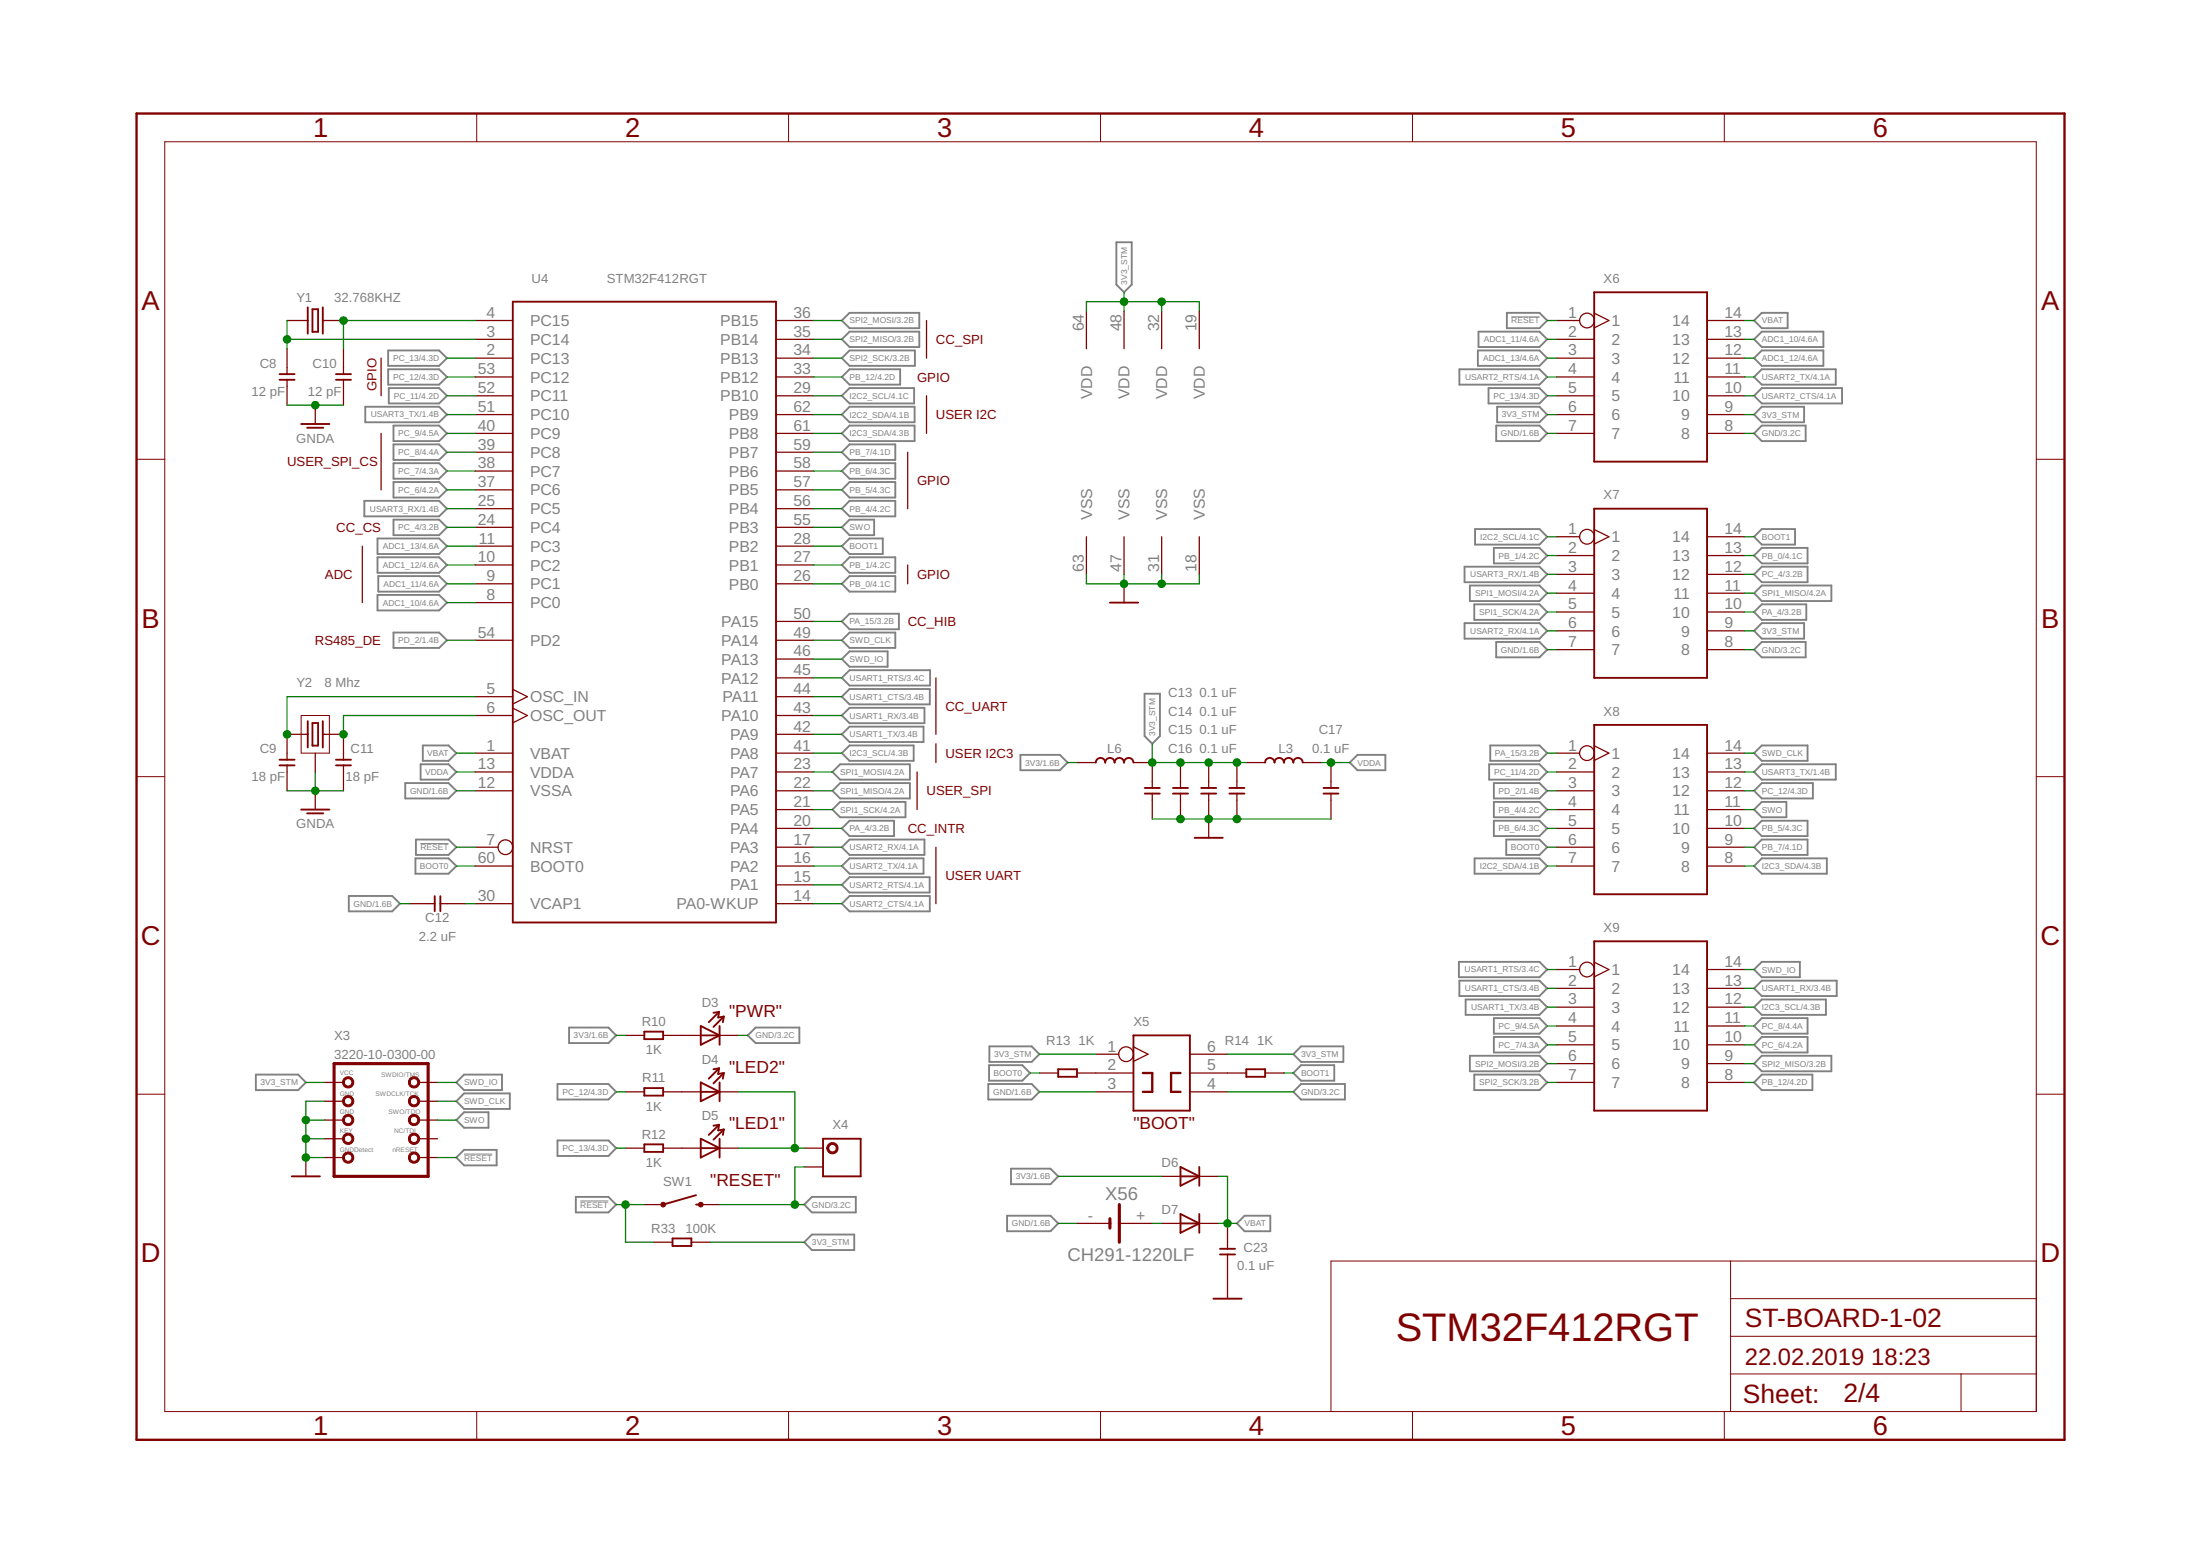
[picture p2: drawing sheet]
<svg xmlns="http://www.w3.org/2000/svg" width="297mm" height="210mm" viewBox="0 0 297 210" stroke-linecap="round" stroke-linejoin="round" font-family="sans-serif">
<g fill="none" stroke="#808080" stroke-width=".25">
<path d="M150.7 32.7h2.1v5.7l-1 1.1-1.1-1.1zM49.3 54.9h10l1 1.1-1 1h-10zM52.4 49.8h6.9l1 1.1-1 1h-6.9zM52.4 47.3h6.9l1 1-1 1.1h-6.9zM52.5 52.4h6.8l1 1-1 1.1h-6.8zM53.1 57.4h6.2l1 1.1-1 1h-6.2zM53.1 60h6.2l1 1-1 1.1h-6.2zM113.7 43.3l1-1.1h9.4v2.1h-9.4zM113.7 48.3l1-1h8.8v2.1h-8.8zM113.7 45.8l1-1h9.4v2h-9.4zM113.7 53.4l1-1h8.7v2.1h-8.7zM114.7 57.4h8.8v2.1h-8.8l-1-1z"/>
<path d="M114.7 54.9h8.8v2.1h-8.8l-1-1zM114.7 60h6.2v2.1h-6.2l-1-1.1zM114.7 49.8h6.8v2.1h-6.8l-1-1zM197 49.8h10.9l1 1.1-1 1h-10.9zM199.5 47.3h8.4l1 1-1 1.1h-8.4zM199.6 44.8h8.3l1 1-1 1h-8.3zM201 52.4h6.9l1 1-1 1.1h-6.9zM202 57.4h5.9l1 1.1-1 1h-5.9zM202.1 54.9h5.8l1 1.1-1 1h-5.8zM203.5 42.2h4.4l1 1.1-1 1h-4.4zM236.8 43.3l1.1-1.1h3.5v2.1h-3.5zM236.8 50.9l1.1-1.1h10v2.1h-10z"/>
<path d="M237.9 57.4h5.9v2.1h-5.9l-1.1-1zM237.9 54.9h5.7v2.1h-5.7l-1.1-1zM237.9 47.3h8.3v2.1h-8.3l-1.1-1.1zM237.9 44.8h8.3v2h-8.3l-1.1-1zM237.9 52.4h10.8v2.1h-10.8l-1.1-1.1zM49.2 67.6h10.1l1 1.1-1 1h-10.1zM51 72.7h8.3l1 1-1 1.1h-8.3zM51 75.2h8.3l1 1.1-1 1h-8.3zM51.1 77.8h8.2l1 1-1 1.1h-8.2zM53.1 70.1h6.2l1 1.1-1 1h-6.2zM53.1 62.5h6.2l1 1.1-1 1h-6.2zM53.1 65.1h6.2l1 1-1 1.1h-6.2z"/>
<path d="M113.7 73.7l1-1h4.5v2.1h-4.5zM113.7 76.3l1-1.1h6.2v2.1h-6.2zM113.7 78.8l1-1h6.2v2.1h-6.2zM113.7 71.2l1-1.1h3.3v2.1h-3.3zM114.7 62.5h6.2v2.1h-6.2l-1-1zM114.7 65.1h6.2v2.1h-6.2l-1-1.1zM114.7 67.6h6.2v2.1h-6.2l-1-1zM197.7 76.5h10.2l1 1-1 1.1h-10.2zM198.5 79h9.4l1 1.1-1 1h-9.4zM199.2 71.4h8.7l1 1.1-1 1h-8.7zM201.7 74h6.2l1 1-1 1.1h-6.2zM236.8 75l1.1-1h6.2v2.1h-6.2z"/>
<path d="M236.8 77.5l1.1-1h6.2v2.1h-6.2zM236.8 72.5l1.1-1.1h4.5v2.1h-4.5zM51 80.3h8.3l1 1-1 1.1h-8.3zM53.1 85.4h6.2l1 1-1 1.1h-6.2zM113.7 96.6l1-1.1h10.1v2.1h-10.1zM113.7 99.1l1-1h10v2.1h-10zM113.7 91.5l1-1h10.9v2h-10.9zM113.7 94l1-1h10.8v2.1h-10.8zM113.7 83.9l1-1.1h6.7v2.1h-6.7zM114.7 87.9h5.1v2.1h-5.1l-1-1zM114.7 85.4h6.2v2.1h-6.2l-1-1.1zM154.5 93.6h2.1v5.8l-1 1-1.1-1z"/>
<path d="M197.7 84.1h10.2l1 1.1-1 1h-10.2zM199.1 81.6h8.8l1 1-1 1.1h-8.8zM202 86.7h5.9l1 1-1 1h-5.9zM236.8 87.7l1.1-1h5.9v2h-5.9zM236.8 85.2l1.1-1.1h5.7v2.1h-5.7zM236.8 82.6l1.1-1h6v2.1h-6zM236.8 80.1l1.1-1.1h9.4v2.1h-9.4zM54.7 105.7h5.9l1 1-1 1.1h-5.9zM56.1 115.9h4.5l1 1-1 1h-4.5zM56.2 113.3h4.4l1 1.1-1 1h-4.4zM56.8 103.2h3.8l1 1-1 1h-3.8zM57.1 100.6h3.5l1 1.1-1 1h-3.5z"/>
<path d="M112.4 106.7l1-1h9.5v2.1h-9.5zM112.4 104.2l1-1h9.5v2h-9.5zM113.4 108.2h8.9v2.1h-8.9l-1-1zM113.7 114.4l1-1.1h10.1v2.1h-10.1zM113.7 116.9l1-1h10v2h-10zM113.7 119.4l1-1h10.8v2.1h-10.8zM114.7 100.6h8.7v2.1h-8.7l-1-1zM114.7 110.8h6v2.1h-6l-1-1.1zM137.8 101.9h5.3l1 1-1 1.1h-5.3zM182.2 102.9l1.1-1h3.7v2.1h-3.7zM199.1 115.9h8.8l1 1-1 1h-8.8zM201.1 103.2h6.8l1 1-1 1h-6.8z"/>
<path d="M201.2 100.6h6.7l1 1.1-1 1h-6.7zM201.7 105.7h6.2l1 1-1 1.1h-6.2zM201.7 108.2h6.2l1 1.1-1 1h-6.2zM201.7 110.8h6.2l1 1-1 1.1h-6.2zM203.4 113.3h4.5l1 1.1-1 1h-4.5zM236.8 106.7l1.1-1h6.9v2.1h-6.9zM236.8 101.7l1.1-1.1h6.2v2.1h-6.2zM236.8 111.8l1.1-1h6.2v2.1h-6.2zM236.8 114.4l1.1-1.1h6.2v2.1h-6.2zM236.8 104.2l1.1-1h10v2h-10zM236.8 109.3l1.1-1.1h3.3v2.1h-3.3zM236.8 116.9l1.1-1h8.8v2h-8.8z"/>
<path d="M47.1 120.9h5.9l1 1.1-1 1h-5.9zM76.8 138.7h5.3l1.1 1.1-1.1 1h-5.3zM101 139.8l1-1.1h5.9v2.1h-5.9zM113.7 122l1-1.1h10.8v2.1h-10.8zM197 129.8h10.9l1 1.1-1 1h-10.9zM197 132.4h10.9l1 1-1 1.1h-10.9zM197.9 134.9h10l1 1.1-1 1h-10zM201.7 137.4h6.2l1 1.1-1 1h-6.2zM201.7 140h6.2l1 1-1 1.1h-6.2zM236.8 133.4l1.1-1h10.1v2.1h-10.1zM236.8 136l1.1-1.1h8.6v2.1h-8.6zM236.8 130.9l1.1-1.1h5.1v2.1h-5.1z"/>
<path d="M237.9 137.4h6.2v2.1h-6.2l-1.1-1zM237.9 140h6.2v2.1h-6.2l-1.1-1.1zM34.5 145.1h5.8l1 1-1 1.1h-5.8zM61.6 156.3l1.1-1.1h4.4v2.1h-4.4zM62.7 145.1h5.1v2.1h-5.1l-1.1-1.1zM62.7 147.6h6.1v2.1h-6.1l-1.1-1zM62.7 150.1h3.3v2.1h-3.3l-1.1-1zM75.3 146.3h6.8l1.1 1.1-1.1 1h-6.8zM75.3 153.9h6.8l1.1 1.1-1.1 1h-6.8zM133.4 146.3h5.9l1 1.1-1 1h-5.9zM133.5 143.8h4.5l1.1 1-1.1 1.1h-4.5zM133.6 141.2h5.7l1 1.1-1 1h-5.7z"/>
<path d="M136.5 157.8h5.3l1.1 1-1.1 1.1h-5.3zM175.7 146.3h5.9v2.1h-5.9l-1.1-1zM175.7 141.2h5.7v2.1h-5.7l-1.1-1zM175.7 143.8h4.4v2.1h-4.4l-1.1-1.1zM198.5 142.5h9.4l1 1.1-1 1h-9.4zM199.1 145.1h8.8l1 1-1 1.1h-8.8zM237.9 145.1h6.8v2.1h-6.8l-1.1-1.1zM237.9 142.5h9.4v2.1h-9.4l-1.1-1zM77.7 161.6h4.4l1.1 1-1.1 1.1h-4.4zM108.6 162.6l1-1h5.9v2.1h-5.9zM108.6 167.7l1-1.1h5.7v2.1h-5.7zM136 164.1h5.8l1.1 1-1.1 1.1h-5.8z"/>
<path d="M167 165.1l1-1h3.5v2.1h-3.5z"/>
</g>
<path d="M204 42.8h3.9M56.7 113.9h3.9M62.7 155.8h3.8M78.3 162.1h3.8" fill="none" stroke="#808080" stroke-width=".14"/>
<path d="M18.4 15.3h260.3v179.1h-260.3zM154.3 144.8h1.3v2.6h-1.3M159.4 144.8h-1.3v2.6h1.3" fill="none" stroke="#800000" stroke-width=".32"/>
<g fill="none" stroke="#800000" stroke-width=".17">
<path d="M38.8 47.1v3.4M38.8 51.3v3.4M38.8 43.3h2.8M42.6 54.7v2.5M43.6 43.3h2.8M46.4 47.1v3.4M46.4 51.3v3.4M51.5 48.3v5.1M51.5 58.5v7.6M64.2 43.3h5M64.2 58.5h5M64.2 56h5"/>
<path d="M64.2 53.4h5M64.2 50.9h5M64.2 48.3h5M64.2 45.8h5M104.8 43.3h5.1M104.8 58.5h5.1M104.8 56h5.1M104.8 53.4h5.1M104.8 50.9h5.1M104.8 48.3h5.1M104.8 45.8h5.1M125.1 43.3v5"/>
<path d="M125.1 53.4v5.1M146.7 42v5.1M151.8 42v5.1M156.8 42v5.1M161.9 42v5.1M210.2 43.3h3.1M210.2 58.5h5M210.2 56h5M210.2 53.4h5M210.2 50.9h5M210.2 48.3h5M210.2 45.8h5"/>
<path d="M215.2 42.3l2 1-2 1M230.5 43.3h5.1M230.5 58.5h5.1M230.5 56h5.1M230.5 53.4h5.1M230.5 50.9h5.1M230.5 48.3h5.1M230.5 45.8h5.1M48.9 73.7v7.6M64.2 78.8h5M64.2 76.3h5M64.2 73.7h5"/>
<path d="M64.2 71.2h5M64.2 68.7h5M64.2 66.1h5M64.2 63.6h5M64.2 61h5M104.8 78.8h5.1M104.8 76.3h5.1M104.8 73.7h5.1M104.8 71.2h5.1M104.8 68.7h5.1M104.8 66.1h5.1M104.8 63.6h5.1"/>
<path d="M104.8 61h5.1M122.6 61v7.7M122.6 76.3v2.5M146.7 72.5v5M151.8 72.5v5M151.8 78.8v2.5M156.8 72.5v5M161.9 72.5v5M210.2 72.5h3.1M210.2 75h5M210.2 77.5h5M215.2 71.5l2 1-2 .9"/>
<path d="M230.5 72.5h5.1M230.5 75h5.1M230.5 77.5h5.1M41.6 99.1h-2.8v3.5M43.6 99.1h2.8v3.5M64.2 96.6h5M64.2 86.4h5M64.2 94h5M64.2 81.3h5M69.2 93l2 1-2 1M69.2 95.6l2 1-2 1M104.8 99.1h5.1"/>
<path d="M104.8 96.6h5.1M104.8 89h5.1M104.8 86.4h5.1M104.8 94h5.1M104.8 83.9h5.1M104.8 91.5h5.1M126.4 91.5v7.6M210.2 80.1h5M210.2 82.6h5M210.2 85.2h5M210.2 87.7h5M230.5 80.1h5.1"/>
<path d="M230.5 82.6h5.1M230.5 85.2h5.1M230.5 87.7h5.1M38.8 103.3v3.4M42.6 101.7v2.5M42.6 106.7v2.6M46.4 103.3v3.4M64.2 116.9h5M64.2 114.4h3M64.2 106.7h5M64.2 104.2h5M64.2 101.7h5"/>
<path d="M104.8 119.4h5.1M104.8 116.9h5.1M104.8 114.4h5.1M104.8 111.8h5.1M104.8 109.3h5.1M104.8 106.7h5.1M104.8 104.2h5.1M104.8 101.7h5.1M123.8 104.2v5.1M126.4 100.4v2.5M126.4 114.4v7.6M145.4 102.9h2.6"/>
<path d="M153 102.9h2.6v3.5M155.6 107.1v3.5M159.4 102.9v3.5M159.4 107.1v3.5M163.2 102.9v3.5M163.2 107.1v6M167 102.9v3.5M167 107.1v3.5M168.3 102.9h2.5M175.9 102.9h2.5M179.7 102.9v3.5M179.7 107.1v3.5"/>
<path d="M210.2 116.9h5M210.2 114.4h5M210.2 111.8h5M210.2 109.3h5M210.2 106.7h5M210.2 104.2h5M210.2 101.7h3.1M215.2 100.7l2 1-2 1M230.5 116.9h5.1M230.5 114.4h5.1M230.5 111.8h5.1M230.5 109.3h5.1"/>
<path d="M230.5 106.7h5.1M230.5 104.2h5.1M230.5 101.7h5.1M55.3 122h3.4M59.5 122h3.4M64.2 122h5M84.5 139.8h2.5M89.5 139.8h5.1M97.2 139.8h2.5M104.8 122h5.1M210.2 130.9h3.1M210.2 133.4h5"/>
<path d="M210.2 136h5M210.2 138.5h5M215.2 129.9l2 1-2 1M230.5 130.9h5.1M230.5 133.4h5.1M230.5 136h5.1M230.5 138.5h5.1M41.3 156.3v2.5M43.8 148.7h2.6M43.8 151.2h2.6M43.8 156.3h2.6M43.8 153.7h2.6"/>
<path d="M43.8 146.1h2.6M56.5 148.7h2.6M56.5 151.2h2.6M56.5 156.3h2.6M56.5 153.7h2.6M56.5 146.1h2.6M84.5 147.4h2.5M84.5 155h2.5M89.5 147.4h5.1M89.5 155h5.1M97.2 147.4h2.5M97.2 155h2.5"/>
<path d="M108.6 155h2.5M108.6 157.5h2.5M140.3 144.8h2.6M145.4 144.8h7.6M148 147.4h5M148 142.3h3M153 141.3l2 1-2 1M156.8 158.8h2.6M160.7 147.4h5M160.7 142.3h5M160.7 144.8h7.6M161.9 158.8h2.6"/>
<path d="M170.8 144.8h2.6M210.2 146.1h5M210.2 141h5M210.2 143.6h5M230.5 146.1h5.1M230.5 141h5.1M230.5 143.6h5.1M87 162.6h2.5M88.3 167.7h2.5M93.3 167.7h2.6M94.6 162.6h2.6M145.4 165.1h4.5"/>
<path d="M151.1 165.1h4.5M156.8 165.1h2.6M161.9 165.1h2.6M165.7 165.1v3.5M165.7 169.3v6"/>
<circle cx="214.3" cy="43.3" r=".99"/>
<circle cx="214.3" cy="72.5" r=".99"/>
<circle cx="68.2" cy="114.4" r=".99"/>
<circle cx="214.3" cy="101.7" r=".99"/>
<circle cx="214.3" cy="130.9" r=".99"/>
<circle cx="152" cy="142.3" r=".99"/>
</g>
<g fill="none" stroke="#800000" stroke-width=".14">
<path d="M22.2 19.1h252.7v171.4h-252.7zM64.4 15.3v3.8M106.5 15.3v3.8M148.6 15.3v3.8M190.7 15.3v3.8M232.8 15.3v3.8M18.4 62h3.8M274.9 62h3.8M40.7 96.6h3.8v5.1h-3.8zM18.4 104.8h3.8M274.9 104.8h3.8M18.4 147.7h3.8"/>
<path d="M274.9 147.7h3.8M233.7 170.2v20.3M233.7 175.3h41.2M274.9 170.2h-95.2v20.3M64.4 190.5v3.9M106.5 190.5v3.9M148.6 190.5v3.9M190.7 190.5v3.9M232.8 190.5v3.9M233.7 185.5h41.2M233.7 180.4h41.2M264.8 185.5v5"/>
</g>
<g fill="none" stroke="#800000" stroke-width=".25">
<path d="M215.2 39.5h15.3v22.8h-15.3zM37.7 51.3h2.1M37.7 50.5h2.1M40.7 57.2h3.8M41.5 57.7h2.1M41.6 41.5v3.5M42.2 41.7h.7v3.1h-.7zM43.6 41.5v3.5M45.4 51.3h2M45.4 50.5h2M69.2 40.7h35.6v83.8h-35.6zM215.2 68.7h15.3v22.8h-15.3z"/>
<path d="M41.6 97.3v3.6M42.2 97.6h.7v3h-.7zM43.6 97.3v3.6M149.9 81.3h3.8M215.2 97.9h15.3v22.8h-15.3zM37.7 103.3h2.1M37.7 102.6h2.1M40.7 109.3h3.8M41.5 109.8h2.1M45.4 103.3h2M45.4 102.6h2M148 102.9a.63 .63 0 0 1 .6-.6 .63 .63 0 0 1 .6 .6 .63 .63 0 0 1 .7-.6 .63 .63 0 0 1 .6 .6 .63 .63 0 0 1 .6-.6 .63 .63 0 0 1 .7 .6 .63 .63 0 0 1 .6-.6 .63 .63 0 0 1 .6 .6"/>
<path d="M154.6 106.4h2M154.6 107.1h2M158.4 106.4h2M158.4 107.1h2M161.3 113.1h3.8M162.2 106.4h2M162.2 107.1h2M166 106.4h2M166 107.1h2M170.8 102.9a.63 .63 0 0 1 .6-.6 .63 .63 0 0 1 .7 .6 .63 .63 0 0 1 .6-.6 .63 .63 0 0 1 .7 .6 .63 .63 0 0 1 .6-.6 .63 .63 0 0 1 .6 .6 .63 .63 0 0 1 .7-.6 .63 .63 0 0 1 .6 .6M178.7 106.4h2M178.7 107.1h2"/>
<path d="M58.7 121v2M59.5 121v2M87 139.3h2.5v1h-2.5zM94.6 138.5l2.6 1.3-2.6 1.2zM94.6 139.8h2.6M97.1 136.6l-1.4 1.4M97.1 136.6l-.8 .1M97.1 136.6l-.1 .8 .7-.2M97.2 138.5v2.5M97.7 137.2l-1.4 1.4M97.7 137.2l-.1 .8M153 139.8h7.7v10.1h-7.7z"/>
<path d="M215.2 127.1h15.3v22.8h-15.3zM39.4 158.8h3.8M87 146.9h2.5v1h-2.5zM87 154.5h2.5v1h-2.5zM94.6 146.1l2.6 1.3-2.6 1.3zM94.6 153.7l2.6 1.3-2.6 1.3zM94.6 147.4h2.6M94.6 155h2.6M97.1 144.2l-1.4 1.4M97.1 144.2l-.8 .1M97.1 144.2l-.1 .8 .7-.2M97.1 151.8l-1.4 1.4"/>
<path d="M97.1 151.8l-.8 .2M97.1 151.8l-.1 .8 .7-.1M97.2 146.1v2.6M97.2 153.7v2.6M97.7 144.8l-1.4 1.4M97.7 144.8l-.1 .8M97.7 152.5l-1.4 1.3M97.7 152.5l-.1 .7M111.1 153.7h5.1v5.1h-5.1zM142.9 144.3h2.5v1.1h-2.5zM159.4 158.8h2.5M159.4 157.5l2.5 1.3-2.5 1.3z"/>
<path d="M161.9 157.5v2.6M168.3 144.3h2.5v1.1h-2.5zM90.8 167.2h2.5v1h-2.5zM94 162.6h.6M94 161.3l-4.5 1.3M159.4 163.9l2.5 1.2-2.5 1.3zM159.4 165.1h2.5M161.9 163.9v2.5M163.8 175.3h3.8M164.7 168.6h2.1M164.7 169.3h2.1"/>
</g>
<g fill="#800000" stroke="#800000" stroke-width=".14">
<path d="M46.4 145.6a.77 .77 0 0 1 1.2 0 .77 .77 0 0 1-.3 1.2 .77 .77 0 0 1-1.1-.7h.3a.51 .51 0 0 1 .7-.4 .51 .51 0 0 1 .1 .8 .51 .51 0 0 1-.8-.2v-.2h-.3z" fill-rule="evenodd"/>
<path d="M46.4 148.1a.77 .77 0 0 1 1.2 .1 .77 .77 0 0 1-.3 1.2 .77 .77 0 0 1-1.1-.7h.3a.51 .51 0 0 1 .7-.5 .51 .51 0 0 1 .1 .9 .51 .51 0 0 1-.8-.3v-.1h-.3z" fill-rule="evenodd"/>
<path d="M46.4 150.7a.77 .77 0 0 1 1.2 0 .77 .77 0 0 1-.3 1.2 .77 .77 0 0 1-1.1-.7h.3a.51 .51 0 0 1 .7-.4 .51 .51 0 0 1 .1 .8 .51 .51 0 0 1-.8-.2v-.2h-.3z" fill-rule="evenodd"/>
<path d="M46.4 153.2a.77 .77 0 0 1 1.3 .1 .77 .77 0 0 1-.5 1.1 .77 .77 0 0 1-1-.7h.3a.51 .51 0 0 1 .7-.4 .51 .51 0 0 1 .1 .8 .51 .51 0 0 1-.8-.2v-.2h-.3z" fill-rule="evenodd"/>
<path d="M46.4 155.8a.77 .77 0 0 1 1.3 0 .77 .77 0 0 1-.5 1.2 .77 .77 0 0 1-1-.7h.3a.51 .51 0 0 1 .7-.5 .51 .51 0 0 1 .1 .9 .51 .51 0 0 1-.8-.3v-.1h-.3z" fill-rule="evenodd"/>
<path d="M55.3 145.6a.77 .77 0 0 1 1.2 0 .77 .77 0 0 1-.4 1.2 .77 .77 0 0 1-1-.7h.3a.51 .51 0 0 1 .7-.4 .51 .51 0 0 1 .1 .8 .51 .51 0 0 1-.8-.2v-.2h-.3z" fill-rule="evenodd"/>
<path d="M55.3 148.1a.77 .77 0 0 1 1.2 .1 .77 .77 0 0 1-.4 1.2 .77 .77 0 0 1-1-.7h.3a.51 .51 0 0 1 .7-.5 .51 .51 0 0 1 .1 .9 .51 .51 0 0 1-.8-.3v-.1h-.3z" fill-rule="evenodd"/>
<path d="M55.3 150.7a.77 .77 0 0 1 1.2 0 .77 .77 0 0 1-.4 1.2 .77 .77 0 0 1-1-.7h.3a.51 .51 0 0 1 .7-.4 .51 .51 0 0 1 .1 .8 .51 .51 0 0 1-.8-.2v-.2h-.3z" fill-rule="evenodd"/>
<path d="M55.3 153.2a.77 .77 0 0 1 1.2 .1 .77 .77 0 0 1-.4 1.1 .77 .77 0 0 1-1-.7h.3a.51 .51 0 0 1 .7-.4 .51 .51 0 0 1 .1 .8 .51 .51 0 0 1-.8-.2v-.2h-.3z" fill-rule="evenodd"/>
<path d="M55.3 155.8a.77 .77 0 0 1 1.2 0 .77 .77 0 0 1-.4 1.2 .77 .77 0 0 1-1-.7h.3a.51 .51 0 0 1 .7-.5 .51 .51 0 0 1 .1 .9 .51 .51 0 0 1-.8-.3v-.1h-.3z" fill-rule="evenodd"/>
<path d="M111.8 154.5a.76 .76 0 0 1 1.2 .1 .76 .76 0 0 1-.4 1.1 .76 .76 0 0 1-1-.7h.3a.51 .51 0 0 1 .7-.5 .51 .51 0 0 1 .2 .8 .51 .51 0 0 1-.9-.1v-.2h-.3z" fill-rule="evenodd"/>
<circle cx="89.5" cy="162.6" r=".32"/>
<circle cx="94.6" cy="162.6" r=".32"/>
</g>
<path d="M45.1 143.6h12.7v15.2h-12.7zM149.9 164.5v1.3M151.1 162.6v5.1" fill="none" stroke="#800000" stroke-width=".42"/>
<g fill="none" stroke="#008000" stroke-width=".17">
<path d="M151.8 39.5v2.5M38.8 43.3v3.8M38.8 45.8h25.4M38.8 54.7h7.6M60.3 58.5h3.9M60.3 56h3.9M60.3 50.9h3.9M60.3 48.3h3.9M60.3 53.4h3.9M64.2 43.3h-17.8v3.8M109.9 58.5h3.8M109.9 56h3.8"/>
<path d="M109.9 43.3h3.8M109.9 45.8h3.8M109.9 50.9h3.8M109.9 48.3h3.8M109.9 53.4h3.8M146.7 42v-1.3h15.2v1.3M156.8 40.7v1.3M208.9 58.5h1.3M208.9 56h1.3M208.9 43.3h1.3M208.9 45.8h1.3M208.9 50.9h1.3"/>
<path d="M208.9 48.3h1.3M208.9 53.4h1.3M235.6 58.5h1.2M235.6 56h1.2M235.6 43.3h1.2M235.6 45.8h1.2M235.6 50.9h1.2M235.6 48.3h1.2M235.6 53.4h1.2M60.3 78.8h3.9M60.3 71.2h3.9M60.3 73.7h3.9"/>
<path d="M60.3 68.7h3.9M60.3 76.3h3.9M60.3 66.1h3.9M60.3 63.6h3.9M60.3 61h3.9M109.9 78.8h3.8M109.9 71.2h3.8M109.9 73.7h3.8M109.9 68.7h3.8M109.9 76.3h3.8M109.9 66.1h3.8M109.9 63.6h3.8"/>
<path d="M109.9 61h3.8M146.7 77.5v1.3h15.2v-1.3M151.8 77.5v1.3M156.8 77.5v1.3M208.9 72.5h1.3M208.9 77.5h1.3M208.9 75h1.3M235.6 72.5h1.2M235.6 77.5h1.2M235.6 75h1.2M60.3 86.4h3.9M60.3 81.3h3.9"/>
<path d="M64.2 96.6h-17.8v2.5M64.2 94h-25.4v5.1M109.9 96.6h3.8M109.9 99.1h3.8M109.9 91.5h3.8M109.9 89h3.8M109.9 86.4h3.8M109.9 94h3.8M109.9 83.9h3.8M208.9 87.7h1.3M208.9 85.2h1.3M208.9 82.6h1.3"/>
<path d="M208.9 80.1h1.3M235.6 87.7h1.2M235.6 85.2h1.2M235.6 82.6h1.2M235.6 80.1h1.2M38.8 106.7h7.6M42.6 104.2v2.5M61.6 106.7h2.6M61.6 101.7h2.6M61.6 114.4h2.6M61.6 104.2h2.6M61.6 116.9h2.6"/>
<path d="M109.9 106.7h2.5M109.9 101.7h3.8M109.9 114.4h3.8M109.9 104.2h2.5M109.9 109.3h2.5M109.9 116.9h3.8M109.9 119.4h3.8M109.9 111.8h3.8M144.1 102.9h1.3M155.6 110.6h24.1M155.6 100.4v2.5h12.7M178.4 102.9h3.8"/>
<path d="M208.9 106.7h1.3M208.9 101.7h1.3M208.9 114.4h1.3M208.9 104.2h1.3M208.9 109.3h1.3M208.9 116.9h1.3M208.9 111.8h1.3M235.6 106.7h1.2M235.6 101.7h1.2M235.6 114.4h1.2M235.6 104.2h1.2M235.6 109.3h1.2"/>
<path d="M235.6 116.9h1.2M235.6 111.8h1.2M54 122h1.3M62.9 122h1.3M83.2 139.8h1.3M99.7 139.8h1.3M109.9 122h3.8M208.9 133.4h1.3M208.9 136h1.3M208.9 130.9h1.3M208.9 138.5h1.3M235.6 133.4h1.2"/>
<path d="M235.6 136h1.2M235.6 130.9h1.2M235.6 138.5h1.2M41.3 153.7h2.5M41.3 151.2h2.5M41.3 146.1h2.5M43.8 148.7h-2.5v7.6h2.5M59.1 148.7h2.5M59.1 156.3h2.5M59.1 151.2h2.5M59.1 146.1h2.5M83.2 147.4h1.3"/>
<path d="M83.2 155h1.3M99.7 147.4h7.6v7.6M99.7 155h8.9M108.6 157.5h-1.3v5.1M139.1 144.8h1.2M140.3 147.4h7.7M140.3 142.3h7.7M142.9 158.8h13.9M164.5 158.8h1.2v6.3M165.7 147.4h8.9M165.7 142.3h8.9M173.4 144.8h1.2"/>
<path d="M208.9 146.1h1.3M208.9 143.6h1.3M208.9 141h1.3M235.6 146.1h1.2M235.6 143.6h1.2M235.6 141h1.2M83.2 162.6h3.8M84.5 162.6v5.1h3.8M95.9 167.7h12.7M97.2 162.6h11.4M142.9 165.1h2.5M155.6 165.1h1.2"/>
<path d="M164.5 165.1h2.5"/>
</g>
<g fill="#008000" stroke="#008000" stroke-width=".14">
<circle cx="167" cy="110.6" r=".51"/>
<circle cx="159.4" cy="110.6" r=".51"/>
<circle cx="163.2" cy="110.6" r=".51"/>
<circle cx="41.3" cy="151.2" r=".51"/>
<circle cx="41.3" cy="153.7" r=".51"/>
<circle cx="41.3" cy="156.3" r=".51"/>
<circle cx="156.8" cy="78.8" r=".51"/>
<circle cx="151.8" cy="78.8" r=".51"/>
<circle cx="107.3" cy="162.6" r=".51"/>
<circle cx="167" cy="102.9" r=".51"/>
<circle cx="163.2" cy="102.9" r=".51"/>
<circle cx="159.4" cy="102.9" r=".51"/>
<circle cx="155.6" cy="102.9" r=".51"/>
<circle cx="151.8" cy="40.7" r=".51"/>
<circle cx="156.8" cy="40.7" r=".51"/>
<circle cx="84.5" cy="162.6" r=".51"/>
<circle cx="46.4" cy="43.3" r=".51"/>
<circle cx="38.8" cy="45.8" r=".51"/>
<circle cx="179.7" cy="102.9" r=".51"/>
<circle cx="46.4" cy="99.1" r=".51"/>
<circle cx="38.8" cy="99.1" r=".51"/>
<circle cx="165.7" cy="165.1" r=".51"/>
<circle cx="107.3" cy="155" r=".51"/>
<circle cx="42.6" cy="106.7" r=".51"/>
<circle cx="42.6" cy="54.7" r=".51"/>
</g>
<text font-size="5.4" fill="#800000" x="188.5" y="181">STM32F412RGT</text>
<g font-size="3.7" fill="#800000">
<text x="42.3" y="18.5">1</text>
<text x="84.4" y="18.5">2</text>
<text x="126.5" y="18.5">3</text>
<text x="168.6" y="18.5">4</text>
<text x="210.7" y="18.5">5</text>
<text x="252.9" y="18.5">6</text>
<text x="19.1" y="41.9">A</text>
<text x="275.6" y="41.9">A</text>
<text x="19.1" y="84.7">B</text>
<text x="275.6" y="84.7">B</text>
<text x="19" y="127.6">C</text>
<text x="275.5" y="127.6">C</text>
<text x="19" y="170.4">D</text>
<text x="275.5" y="170.4">D</text>
<text x="42.3" y="193.7">1</text>
<text x="84.4" y="193.7">2</text>
<text x="126.5" y="193.7">3</text>
<text x="168.6" y="193.7">4</text>
<text x="210.7" y="193.7">5</text>
<text x="252.9" y="193.7">6</text>
</g>
<g font-size="3.6" fill="#800000">
<text x="235.6" y="179.1">ST-BOARD-1-02</text>
<text x="235.3" y="189.4">Sheet:</text>
<text x="248.9" y="189.3">2/4</text>
</g>
<g font-size="3.2" fill="#800000">
<text x="235.6" y="184.2">22.02.2019</text>
<text x="252.6" y="184.2">18:23</text>
</g>
<g font-size="2.5" fill="#808080">
<text x="149.2" y="162">X56</text>
<text x="144.1" y="170.2">CH291-1220LF</text>
</g>
<g font-size="2.3" fill="#800000">
<text x="98.4" y="137.2">&quot;PWR&quot;</text>
<text x="98.4" y="144.8">&quot;LED2&quot;</text>
<text x="98.4" y="152.5">&quot;LED1&quot;</text>
<text x="153" y="152.5">&quot;BOOT&quot;</text>
<text x="95.9" y="160.1">&quot;RESET&quot;</text>
</g>
<g font-size="2.1" fill="#808080">
<text x="65.7" y="48">2</text>
<text x="65.7" y="45.4">3</text>
<text x="65.7" y="42.9">4</text>
<text x="71.6" y="46.6">PC14</text>
<text x="71.6" y="44">PC15</text>
<text x="97.2" y="46.6">PB14</text>
<text x="97.2" y="44">PB15</text>
<text x="107.1" y="48">34</text>
<text x="107.1" y="45.4">35</text>
<text x="107.1" y="42.9">36</text>
<text x="146.3" y="44.7" transform="rotate(-90 146.3 44.7)">64</text>
<text x="151.4" y="44.7" transform="rotate(-90 151.4 44.7)">48</text>
<text x="156.5" y="44.7" transform="rotate(-90 156.5 44.7)">32</text>
<text x="161.6" y="44.7" transform="rotate(-90 161.6 44.7)">19</text>
<text x="211.7" y="42.9">1</text>
<text x="211.7" y="45.4">2</text>
<text x="211.7" y="48">3</text>
<text x="217.6" y="44">1</text>
<text x="217.6" y="46.6">2</text>
<text x="225.8" y="46.6">13</text>
<text x="225.8" y="44">14</text>
<text x="232.8" y="48">12</text>
<text x="232.8" y="45.4">13</text>
<text x="232.8" y="42.9">14</text>
<text x="64.5" y="53.1">52</text>
<text x="64.5" y="50.5">53</text>
<text x="71.6" y="49.1">PC13</text>
<text x="71.6" y="51.6">PC12</text>
<text x="97.2" y="51.6">PB12</text>
<text x="97.2" y="49.1">PB13</text>
<text x="107.1" y="53.1">29</text>
<text x="107.1" y="50.5">33</text>
<text x="147.4" y="53.9" transform="rotate(-90 147.4 53.9)">VDD</text>
<text x="152.5" y="53.9" transform="rotate(-90 152.5 53.9)">VDD</text>
<text x="157.6" y="53.9" transform="rotate(-90 157.6 53.9)">VDD</text>
<text x="162.7" y="53.9" transform="rotate(-90 162.7 53.9)">VDD</text>
<text x="211.7" y="50.5">4</text>
<text x="211.7" y="53.1">5</text>
<text x="217.6" y="49.1">3</text>
<text x="217.6" y="51.6">4</text>
<text x="225.8" y="49.1">12</text>
<text x="225.9" y="51.6">11</text>
<text x="232.8" y="53.1">10</text>
<text x="232.8" y="50.5">11</text>
<text x="64.5" y="58.1">40</text>
<text x="64.5" y="55.6">51</text>
<text x="71.6" y="59.3">PC9</text>
<text x="71.6" y="56.7">PC10</text>
<text x="71.6" y="54.2">PC11</text>
<text x="97.2" y="54.2">PB10</text>
<text x="98.4" y="59.3">PB8</text>
<text x="98.4" y="56.7">PB9</text>
<text x="107.1" y="58.1">61</text>
<text x="107.1" y="55.6">62</text>
<text x="211.7" y="55.6">6</text>
<text x="211.7" y="58.1">7</text>
<text x="217.6" y="54.2">5</text>
<text x="217.6" y="56.7">6</text>
<text x="217.6" y="59.3">7</text>
<text x="225.8" y="54.2">10</text>
<text x="227" y="59.3">8</text>
<text x="227" y="56.7">9</text>
<text x="232.8" y="58.1">8</text>
<text x="232.8" y="55.6">9</text>
<text x="64.5" y="65.8">37</text>
<text x="64.5" y="63.2">38</text>
<text x="64.5" y="60.7">39</text>
<text x="71.6" y="64.3">PC7</text>
<text x="71.6" y="61.8">PC8</text>
<text x="98.4" y="64.3">PB6</text>
<text x="98.4" y="61.8">PB7</text>
<text x="107.1" y="65.8">57</text>
<text x="107.1" y="63.2">58</text>
<text x="107.1" y="60.7">59</text>
<text x="64.5" y="70.8">24</text>
<text x="64.5" y="68.3">25</text>
<text x="71.6" y="72">PC4</text>
<text x="71.6" y="69.4">PC5</text>
<text x="71.6" y="66.9">PC6</text>
<text x="98.4" y="72">PB3</text>
<text x="98.4" y="69.4">PB4</text>
<text x="98.4" y="66.9">PB5</text>
<text x="107.1" y="70.8">55</text>
<text x="107.1" y="68.3">56</text>
<text x="147.4" y="70.1" transform="rotate(-90 147.4 70.1)">VSS</text>
<text x="152.5" y="70.1" transform="rotate(-90 152.5 70.1)">VSS</text>
<text x="157.6" y="70.1" transform="rotate(-90 157.6 70.1)">VSS</text>
<text x="162.7" y="70.1" transform="rotate(-90 162.7 70.1)">VSS</text>
<text x="64.5" y="75.9">10</text>
<text x="64.7" y="73.4">11</text>
<text x="71.6" y="77">PC2</text>
<text x="71.6" y="74.5">PC3</text>
<text x="98.4" y="77">PB1</text>
<text x="98.4" y="74.5">PB2</text>
<text x="107.1" y="75.9">27</text>
<text x="107.1" y="73.4">28</text>
<text x="146.3" y="77.2" transform="rotate(-90 146.3 77.2)">63</text>
<text x="151.4" y="77.2" transform="rotate(-90 151.4 77.2)">47</text>
<text x="156.5" y="77.2" transform="rotate(-90 156.5 77.2)">31</text>
<text x="161.6" y="77.2" transform="rotate(-90 161.6 77.2)">18</text>
<text x="211.7" y="72.1">1</text>
<text x="211.7" y="74.6">2</text>
<text x="211.7" y="77.2">3</text>
<text x="217.6" y="73.2">1</text>
<text x="217.6" y="75.8">2</text>
<text x="225.8" y="75.8">13</text>
<text x="225.8" y="73.2">14</text>
<text x="232.8" y="77.2">12</text>
<text x="232.8" y="74.6">13</text>
<text x="232.8" y="72.1">14</text>
<text x="65.7" y="81">8</text>
<text x="65.7" y="78.5">9</text>
<text x="71.6" y="82.1">PC0</text>
<text x="71.6" y="79.6">PC1</text>
<text x="98.4" y="79.6">PB0</text>
<text x="107.1" y="78.5">26</text>
<text x="107.1" y="83.5">50</text>
<text x="211.7" y="79.7">4</text>
<text x="211.7" y="82.3">5</text>
<text x="217.6" y="78.3">3</text>
<text x="217.6" y="80.8">4</text>
<text x="217.6" y="83.4">5</text>
<text x="225.8" y="83.4">10</text>
<text x="225.8" y="78.3">12</text>
<text x="225.9" y="80.8">11</text>
<text x="232.8" y="82.3">10</text>
<text x="232.8" y="79.7">11</text>
<text x="64.5" y="86.1">54</text>
<text x="71.6" y="87.2">PD2</text>
<text x="97.4" y="89.7">PA13</text>
<text x="97.4" y="87.2">PA14</text>
<text x="97.4" y="84.7">PA15</text>
<text x="107.1" y="88.6">46</text>
<text x="107.1" y="86.1">49</text>
<text x="211.7" y="84.8">6</text>
<text x="211.7" y="87.3">7</text>
<text x="217.6" y="85.9">6</text>
<text x="217.6" y="88.5">7</text>
<text x="227" y="88.5">8</text>
<text x="227" y="85.9">9</text>
<text x="232.8" y="87.3">8</text>
<text x="232.8" y="84.8">9</text>
<text x="65.7" y="93.7">5</text>
<text x="71.6" y="94.8">OSC_IN</text>
<text x="97.4" y="92.3">PA12</text>
<text x="97.5" y="94.8">PA11</text>
<text x="107.1" y="93.7">44</text>
<text x="107.1" y="91.2">45</text>
<text x="65.7" y="96.2">6</text>
<text x="65.7" y="101.3">1</text>
<text x="71.6" y="97.3">OSC_OUT</text>
<text x="97.4" y="97.3">PA10</text>
<text x="98.6" y="99.9">PA9</text>
<text x="107.1" y="98.8">42</text>
<text x="107.1" y="96.2">43</text>
<text x="107.1" y="101.3">41</text>
<text x="211.7" y="101.3">1</text>
<text x="232.8" y="101.3">14</text>
<text x="64.5" y="103.8">13</text>
<text x="64.5" y="106.4">12</text>
<text x="71.6" y="105">VDDA</text>
<text x="71.6" y="107.5">VSSA</text>
<text x="71.6" y="102.4">VBAT</text>
<text x="98.6" y="107.5">PA6</text>
<text x="98.6" y="105">PA7</text>
<text x="98.6" y="102.4">PA8</text>
<text x="107.1" y="106.4">22</text>
<text x="107.1" y="103.8">23</text>
<text x="211.7" y="103.8">2</text>
<text x="211.7" y="106.4">3</text>
<text x="217.6" y="102.4">1</text>
<text x="217.6" y="105">2</text>
<text x="217.6" y="107.5">3</text>
<text x="225.8" y="107.5">12</text>
<text x="225.8" y="105">13</text>
<text x="225.8" y="102.4">14</text>
<text x="232.8" y="106.4">12</text>
<text x="232.8" y="103.8">13</text>
<text x="98.6" y="112.6">PA4</text>
<text x="98.6" y="110">PA5</text>
<text x="107.1" y="111.5">20</text>
<text x="107.1" y="108.9">21</text>
<text x="211.7" y="108.9">4</text>
<text x="211.7" y="111.5">5</text>
<text x="217.6" y="110">4</text>
<text x="217.6" y="112.6">5</text>
<text x="225.8" y="112.6">10</text>
<text x="225.9" y="110">11</text>
<text x="232.8" y="111.5">10</text>
<text x="232.8" y="108.9">11</text>
<text x="64.5" y="116.5">60</text>
<text x="65.7" y="114">7</text>
<text x="71.6" y="117.7">BOOT0</text>
<text x="71.6" y="115.1">NRST</text>
<text x="98.6" y="117.7">PA2</text>
<text x="98.6" y="115.1">PA3</text>
<text x="107.1" y="119.1">15</text>
<text x="107.1" y="116.5">16</text>
<text x="107.1" y="114">17</text>
<text x="211.7" y="114">6</text>
<text x="211.7" y="116.5">7</text>
<text x="217.6" y="115.1">6</text>
<text x="217.6" y="117.7">7</text>
<text x="227" y="117.7">8</text>
<text x="227" y="115.1">9</text>
<text x="232.8" y="116.5">8</text>
<text x="232.8" y="114">9</text>
<text x="64.5" y="121.6">30</text>
<text x="71.6" y="122.7">VCAP1</text>
<text x="91.3" y="122.7">PA0-WKUP</text>
<text x="98.6" y="120.2">PA1</text>
<text x="107.1" y="121.6">14</text>
<text x="211.7" y="130.5">1</text>
<text x="217.6" y="131.6">1</text>
<text x="225.8" y="131.6">14</text>
<text x="232.8" y="130.5">14</text>
<text x="211.7" y="133.1">2</text>
<text x="211.7" y="135.6">3</text>
<text x="217.6" y="134.2">2</text>
<text x="217.6" y="136.7">3</text>
<text x="225.8" y="136.7">12</text>
<text x="225.8" y="134.2">13</text>
<text x="232.8" y="135.6">12</text>
<text x="232.8" y="133.1">13</text>
<text x="149.5" y="141.9">1</text>
<text x="163" y="141.9">6</text>
<text x="211.7" y="138.1">4</text>
<text x="211.7" y="140.7">5</text>
<text x="211.7" y="143.2">6</text>
<text x="217.6" y="139.2">4</text>
<text x="217.6" y="141.8">5</text>
<text x="225.8" y="141.8">10</text>
<text x="225.9" y="139.2">11</text>
<text x="232.8" y="143.2">9</text>
<text x="232.8" y="140.7">10</text>
<text x="232.8" y="138.1">11</text>
<text x="149.5" y="144.5">2</text>
<text x="149.5" y="147">3</text>
<text x="163" y="147">4</text>
<text x="163" y="144.5">5</text>
<text x="211.7" y="145.7">7</text>
<text x="217.6" y="144.3">6</text>
<text x="217.6" y="146.9">7</text>
<text x="227" y="146.9">8</text>
<text x="227" y="144.3">9</text>
<text x="232.8" y="145.7">8</text>
<text x="146.9" y="164.8">-</text>
<text x="153.4" y="164.8">+</text>
</g>
<g font-size="1.8" fill="#808080">
<text x="40" y="40.7">Y1</text>
<text x="45.1" y="40.7">32.768KHZ</text>
<text x="71.8" y="38.2">U4</text>
<text x="81.9" y="38.2">STM32F412RGT</text>
<text x="216.5" y="38.2">X6</text>
<text x="33.9" y="53.4">12 pF</text>
<text x="35.1" y="49.6">C8</text>
<text x="41.6" y="53.4">12 pF</text>
<text x="42.2" y="49.6">C10</text>
<text x="40" y="59.8">GNDA</text>
<text x="216.5" y="67.4">X7</text>
<text x="40" y="92.8">Y2</text>
<text x="43.8" y="92.8">8 Mhz</text>
<text x="157.7" y="94">C13</text>
<text x="161.9" y="94">0.1 uF</text>
<text x="35.1" y="101.7">C9</text>
<text x="47.3" y="101.7">C11</text>
<text x="149.5" y="101.7">L6</text>
<text x="157.7" y="101.7">C16</text>
<text x="157.7" y="99.1">C15</text>
<text x="157.7" y="96.6">C14</text>
<text x="161.9" y="101.7">0.1 uF</text>
<text x="161.9" y="99.1">0.1 uF</text>
<text x="161.9" y="96.6">0.1 uF</text>
<text x="172.6" y="101.7">L3</text>
<text x="177.2" y="101.7">0.1 uF</text>
<text x="178" y="99.1">C17</text>
<text x="216.5" y="96.6">X8</text>
<text x="33.9" y="105.5">18 pF</text>
<text x="46.6" y="105.5">18 pF</text>
<text x="40" y="111.8">GNDA</text>
<text x="57.4" y="124.5">C12</text>
<text x="216.5" y="125.8">X9</text>
<text x="56.6" y="127.1">2.2 uF</text>
<text x="94.7" y="135.9">D3</text>
<text x="45.1" y="142.9">3220-10-0300-00</text>
<text x="45.1" y="140.4">X3</text>
<text x="86.6" y="138.5">R10</text>
<text x="87.2" y="142.3">1K</text>
<text x="94.7" y="143.6">D4</text>
<text x="141.2" y="141">R13</text>
<text x="145.6" y="141">1K</text>
<text x="153" y="138.5">X5</text>
<text x="165.4" y="141">R14</text>
<text x="169.7" y="141">1K</text>
<text x="86.7" y="146.1">R11</text>
<text x="87.2" y="149.9">1K</text>
<text x="86.6" y="153.7">R12</text>
<text x="94.7" y="151.2">D5</text>
<text x="112.4" y="152.5">X4</text>
<text x="87.2" y="157.5">1K</text>
<text x="89.5" y="160.1">SW1</text>
<text x="156.8" y="157.5">D6</text>
<text x="87.9" y="166.4">R33</text>
<text x="92.5" y="166.4">100K</text>
<text x="156.8" y="163.9">D7</text>
<text x="167" y="171.5">0.1 uF</text>
<text x="167.9" y="169">C23</text>
</g>
<g font-size="1.8" fill="#800000">
<text x="126.4" y="46.4">CC_SPI</text>
<text x="50.8" y="52.8" transform="rotate(-90 50.8 52.8)">GPIO</text>
<text x="123.8" y="51.5">GPIO</text>
<text x="126.4" y="56.6">USER I2C</text>
<text x="38.8" y="62.9">USER_SPI_CS</text>
<text x="123.8" y="65.5">GPIO</text>
<text x="45.4" y="71.8">CC_CS</text>
<text x="43.9" y="78.2">ADC</text>
<text x="123.8" y="78.2">GPIO</text>
<text x="42.5" y="87.1">RS485_DE</text>
<text x="122.6" y="84.5">CC_HIB</text>
<text x="127.6" y="96">CC_UART</text>
<text x="125.1" y="107.4">USER_SPI</text>
<text x="127.6" y="102.3">USER I2C3</text>
<text x="122.6" y="112.5">CC_INTR</text>
<text x="127.6" y="118.8">USER UART</text>
</g>
<g font-size="1.1" fill="#808080">
<text x="152.2" y="38.4" transform="rotate(-90 152.2 38.4)">3V3_STM</text>
<text x="114.7" y="46.2">SPI2_MISO/3.2B</text>
<text x="114.7" y="43.7">SPI2_MOSI/3.2B</text>
<text x="200.3" y="46.2">ADC1_11/4.6A</text>
<text x="204.1" y="43.7">RESET</text>
<text x="237.9" y="46.2">ADC1_10/4.6A</text>
<text x="237.9" y="43.7">VBAT</text>
<text x="53.1" y="48.7">PC_13/4.3D</text>
<text x="53.1" y="51.3">PC_12/4.3D</text>
<text x="53.2" y="53.8">PC_11/4.2D</text>
<text x="114.7" y="48.7">SPI2_SCK/3.2B</text>
<text x="114.7" y="53.8">I2C2_SCL/4.1C</text>
<text x="114.7" y="51.3">PB_12/4.2D</text>
<text x="197.8" y="51.3">USART2_RTS/4.1A</text>
<text x="200.2" y="48.7">ADC1_13/4.6A</text>
<text x="201.6" y="53.8">PC_13/4.3D</text>
<text x="237.9" y="51.3">USART2_TX/4.1A</text>
<text x="237.9" y="48.7">ADC1_12/4.6A</text>
<text x="237.9" y="53.8">USART2_CTS/4.1A</text>
<text x="50.1" y="56.4">USART3_TX/1.4B</text>
<text x="53.8" y="58.9">PC_9/4.5A</text>
<text x="114.7" y="56.4">I2C2_SDA/4.1B</text>
<text x="114.7" y="58.9">I2C3_SDA/4.3B</text>
<text x="202.7" y="58.9">GND/1.6B</text>
<text x="202.8" y="56.4">3V3_STM</text>
<text x="237.9" y="58.9">GND/3.2C</text>
<text x="237.9" y="56.4">3V3_STM</text>
<text x="53.8" y="61.4">PC_8/4.4A</text>
<text x="53.8" y="64">PC_7/4.3A</text>
<text x="114.7" y="64">PB_6/4.3C</text>
<text x="114.7" y="61.4">PB_7/4.1D</text>
<text x="49.9" y="69.1">USART3_RX/1.4B</text>
<text x="53.8" y="71.6">PC_4/3.2B</text>
<text x="53.8" y="66.5">PC_6/4.2A</text>
<text x="114.7" y="71.6">SWO</text>
<text x="114.7" y="69.1">PB_4/4.2C</text>
<text x="114.7" y="66.5">PB_5/4.3C</text>
<text x="51.7" y="74.1">ADC1_13/4.6A</text>
<text x="51.7" y="76.7">ADC1_12/4.6A</text>
<text x="114.7" y="74.1">BOOT1</text>
<text x="114.7" y="76.7">PB_1/4.2C</text>
<text x="198.5" y="77.9">USART3_RX/1.4B</text>
<text x="199.9" y="72.9">I2C2_SCL/4.1C</text>
<text x="202.3" y="75.4">PB_1/4.2C</text>
<text x="237.9" y="72.9">BOOT1</text>
<text x="237.9" y="77.9">PC_4/3.2B</text>
<text x="237.9" y="75.4">PB_0/4.1C</text>
<text x="51.7" y="81.7">ADC1_10/4.6A</text>
<text x="51.8" y="79.2">ADC1_11/4.6A</text>
<text x="114.7" y="79.2">PB_0/4.1C</text>
<text x="199.2" y="80.5">SPI1_MOSI/4.2A</text>
<text x="199.7" y="83">SPI1_SCK/4.2A</text>
<text x="237.9" y="80.5">SPI1_MISO/4.2A</text>
<text x="237.9" y="83">PA_4/3.2B</text>
<text x="53.8" y="86.8">PD_2/1.4B</text>
<text x="114.7" y="89.4">SWD_IO</text>
<text x="114.7" y="86.8">SWD_CLK</text>
<text x="114.7" y="84.3">PA_15/3.2B</text>
<text x="198.5" y="85.6">USART2_RX/4.1A</text>
<text x="202.7" y="88.1">GND/1.6B</text>
<text x="237.9" y="88.1">GND/3.2C</text>
<text x="237.9" y="85.6">3V3_STM</text>
<text x="114.7" y="91.9">USART1_RTS/3.4C</text>
<text x="114.7" y="94.5">USART1_CTS/3.4B</text>
<text x="114.7" y="97">USART1_RX/3.4B</text>
<text x="114.7" y="99.5">USART1_TX/3.4B</text>
<text x="156" y="99.4" transform="rotate(-90 156 99.4)">3V3_STM</text>
<text x="55.4" y="107.1">GND/1.6B</text>
<text x="57.4" y="104.6">VDDA</text>
<text x="57.7" y="102.1">VBAT</text>
<text x="113.4" y="107.2">SPI1_MISO/4.2A</text>
<text x="113.4" y="104.6">SPI1_MOSI/4.2A</text>
<text x="114.7" y="102.1">I2C3_SCL/4.3B</text>
<text x="138.4" y="103.3">3V3/1.6B</text>
<text x="183.3" y="103.3">VDDA</text>
<text x="201.7" y="104.6">PC_11/4.2D</text>
<text x="201.9" y="102.1">PA_15/3.2B</text>
<text x="202.3" y="107.1">PD_2/1.4B</text>
<text x="237.9" y="102.1">SWD_CLK</text>
<text x="237.9" y="104.6">USART3_TX/1.4B</text>
<text x="237.9" y="107.2">PC_12/4.3D</text>
<text x="113.4" y="109.7">SPI1_SCK/4.2A</text>
<text x="114.7" y="112.2">PA_4/3.2B</text>
<text x="202.3" y="109.7">PB_4/4.2C</text>
<text x="202.3" y="112.2">PB_6/4.3C</text>
<text x="237.9" y="109.7">SWO</text>
<text x="237.9" y="112.2">PB_5/4.3C</text>
<text x="56.7" y="117.3">BOOT0</text>
<text x="56.8" y="114.8">RESET</text>
<text x="114.7" y="114.8">USART2_RX/4.1A</text>
<text x="114.7" y="117.3">USART2_TX/4.1A</text>
<text x="114.7" y="119.8">USART2_RTS/4.1A</text>
<text x="199.8" y="117.3">I2C2_SDA/4.1B</text>
<text x="204" y="114.8">BOOT0</text>
<text x="237.9" y="117.3">I2C3_SDA/4.3B</text>
<text x="237.9" y="114.8">PB_7/4.1D</text>
<text x="47.7" y="122.4">GND/1.6B</text>
<text x="114.7" y="122.4">USART2_CTS/4.1A</text>
<text x="197.7" y="131.3">USART1_RTS/3.4C</text>
<text x="237.9" y="131.3">SWD_IO</text>
<text x="197.8" y="133.8">USART1_CTS/3.4B</text>
<text x="198.6" y="136.3">USART1_TX/3.4B</text>
<text x="237.9" y="133.8">USART1_RX/3.4B</text>
<text x="237.9" y="136.4">I2C3_SCL/4.3B</text>
<text x="77.5" y="140.2">3V3/1.6B</text>
<text x="102" y="140.2">GND/3.2C</text>
<text x="134.2" y="142.7">3V3_STM</text>
<text x="175.7" y="142.7">3V3_STM</text>
<text x="199.2" y="144">SPI2_MOSI/3.2B</text>
<text x="202.3" y="138.9">PC_9/4.5A</text>
<text x="202.3" y="141.4">PC_7/4.3A</text>
<text x="237.9" y="144">SPI2_MISO/3.2B</text>
<text x="237.9" y="138.9">PC_8/4.4A</text>
<text x="237.9" y="141.4">PC_6/4.2A</text>
<text x="35.2" y="146.5">3V3_STM</text>
<text x="62.6" y="146.5">SWD_IO</text>
<text x="62.6" y="149.1">SWD_CLK</text>
<text x="75.9" y="147.8">PC_12/4.3D</text>
<text x="134.1" y="147.8">GND/1.6B</text>
<text x="134.2" y="145.2">BOOT0</text>
<text x="175.7" y="147.8">GND/3.2C</text>
<text x="175.7" y="145.2">BOOT1</text>
<text x="199.7" y="146.5">SPI2_SCK/3.2B</text>
<text x="237.9" y="146.5">PB_12/4.2D</text>
<text x="62.6" y="151.6">SWO</text>
<text x="75.9" y="155.4">PC_13/4.3D</text>
<text x="62.6" y="156.7">RESET</text>
<text x="137.1" y="159.2">3V3/1.6B</text>
<text x="78.3" y="163">RESET</text>
<text x="109.6" y="163">GND/3.2C</text>
<text x="136.6" y="165.5">GND/1.6B</text>
<text x="168" y="165.6">VBAT</text>
<text x="109.6" y="168.1">3V3_STM</text>
</g>
<g font-size=".9" fill="#808080">
<text x="45.9" y="145.1">VCC</text>
<text x="45.9" y="147.9">GND</text>
<text x="50.7" y="147.9">SWDCLK/TCK</text>
<text x="51.5" y="145.3">SWDIO/TMS</text>
<text x="45.9" y="150.4">GND</text>
<text x="45.9" y="153">KEY</text>
<text x="45.9" y="155.5">GNDDetect</text>
<text x="52.5" y="150.4">SWO/TDO</text>
<text x="53" y="155.5">nRESET</text>
<text x="53.2" y="153">NC/TDI</text>
</g>
</svg>
